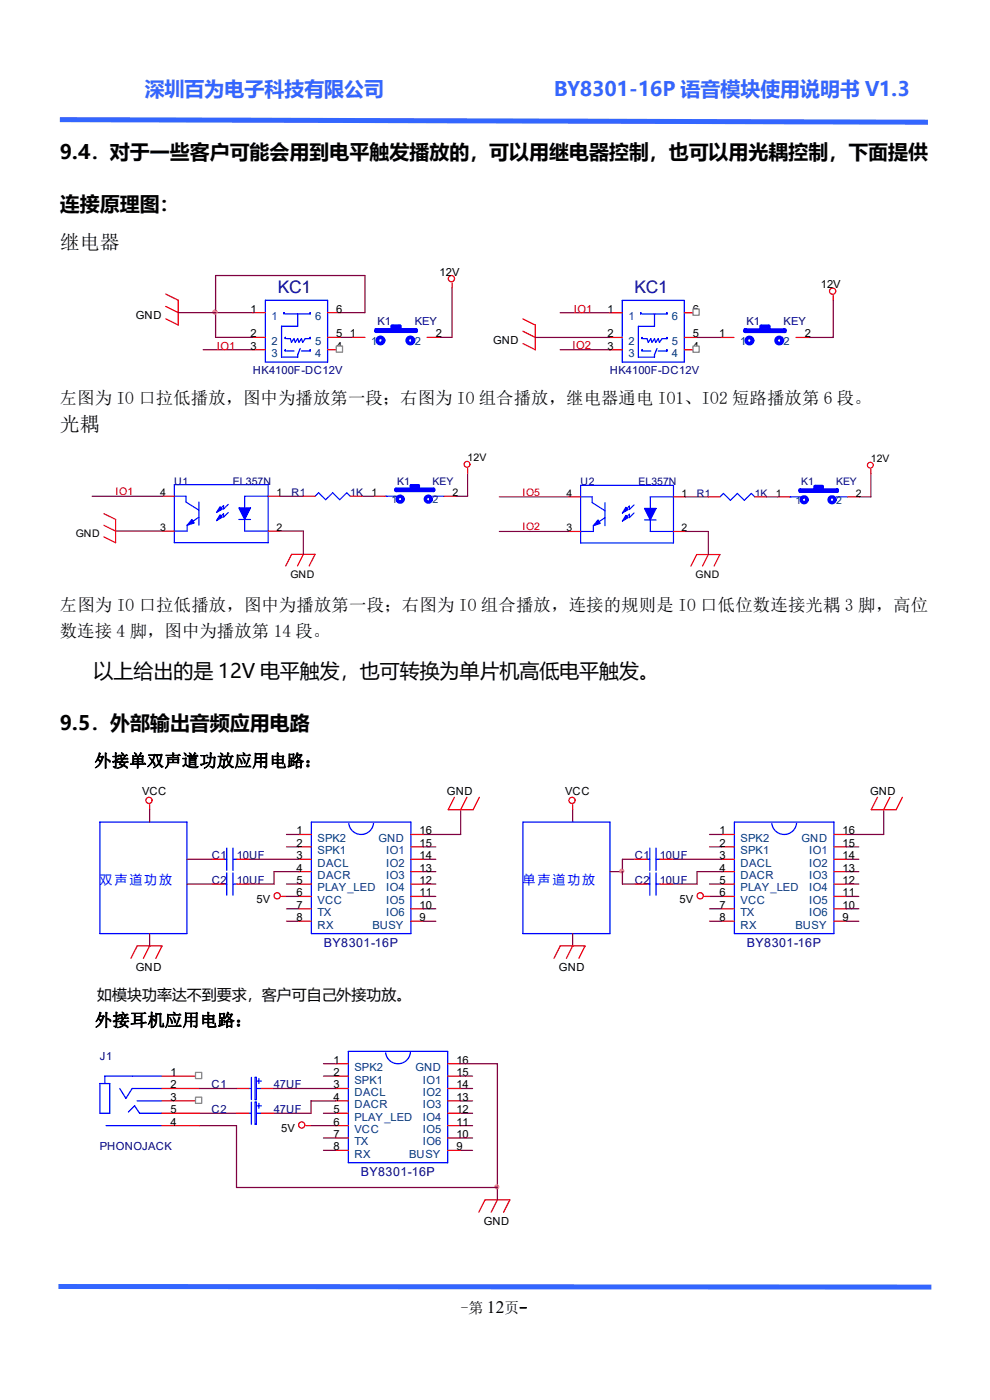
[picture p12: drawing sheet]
<svg xmlns="http://www.w3.org/2000/svg" width="210mm" height="297mm" viewBox="0 0 210 297" stroke-linecap="round" stroke-linejoin="round" font-family="sans-serif">
<g fill="#36f">
<path d="M12.7 24.9l184.2 .5-.1 1.1-184.1-.6z"/>
<path d="M12.4 272.4l185.2 .1v1.1l-185.2-.1z"/>
</g>
<path d="M43.1 74.2h10.6M45.7 66.3h8M72.1 71.6h2.7M72.1 66.3h5.3v-7.8h-31.7v13.1M95.9 61.1v10.5h-2.6" fill="none" stroke="#800040" stroke-width=".26"/>
<g fill="none" stroke="#f00" stroke-width=".26">
<path d="M35.2 62.4l2.6 1.3v5.2l-2.6-1.3M35.2 65l2.6 1.3M53.7 71.6h2.6M53.7 66.3h2.6M53.7 74.2h2.6M69.5 71.6h2.6M69.5 66.3h2.6M69.5 74.2h2.6M74.8 71.6h2.6M90.6 71.6h2.7M95.9 60v1.1"/>
<circle cx="95.8" cy="59.1" r=".66"/>
</g>
<circle cx="45.6" cy="66.2" r=".39" fill="#f0f" stroke="#f0f" stroke-width=".26"/>
<g fill="none" stroke="#00f" stroke-width=".79">
<path d="M79.8 70h8.4v.3h-8.4zM83.2 70v-.8h1.6v.8"/>
<circle cx="80.7" cy="72.2" r=".66"/>
<circle cx="87" cy="72.2" r=".66"/>
</g>
<path d="M56.3 63.7h13.2v13.1h-13.2zM60.3 66.3v.3zM60.5 71.6v.2zM60.5 74.2v.3zM60.5 66.6h5.3M60.8 71.8h.8l.2 .8 .6-.8 .2 .8 .6-.8 .2 .8 .5-.8 .3 .8 .5-.8h1.1M60.8 74.5h1.6M63.2 66.6v2.6h-3.5v6.6h3.5v-.6l.5-1.3M63.9 74.5h1.9M65.8 71.6v.2zM65.8 66.3v.3zM65.8 74.2v.3z" fill="none" stroke="#00f" stroke-width=".26"/>
<path d="M71.3 73.4h1.4v1.3h-1.4z" fill-rule="evenodd" fill="#fff" stroke="#808080" stroke-width=".26"/>
<path d="M37.8 66.3h7.9M45.7 71.6h8M118.8 66.3h10.6M118.8 74.2h10.6M147.8 71.6h5.3M176.8 63.7v7.9h-5.3" fill="none" stroke="#800040" stroke-width=".26"/>
<g fill="none" stroke="#f00" stroke-width=".26">
<path d="M110.9 67.7l2.7 1.3v5.2l-2.7-1.3M110.9 70.3l2.7 1.3M129.4 71.6h2.6M129.4 66.3h2.6M129.4 74.2h2.6M145.2 71.6h2.6M145.2 66.3h2.6M145.2 74.2h2.6M153.1 71.6h2.6M168.9 71.6h2.6M176.8 62.7v1"/>
<circle cx="176.6" cy="61.8" r=".66"/>
</g>
<g fill="none" stroke="#00f" stroke-width=".79">
<path d="M158.1 70h8.4v.3h-8.4zM161.5 70v-.8h1.6v.8"/>
<circle cx="159" cy="72.2" r=".66"/>
<circle cx="165.3" cy="72.2" r=".66"/>
</g>
<path d="M132 63.7h13.2v13.1h-13.2zM135.9 66.3v.3zM136.2 71.6v.2zM136.2 74.2v.3zM136.2 66.6h5.3M136.5 71.8h.8l.2 .8 .5-.8 .3 .8 .5-.8 .3 .8 .5-.8 .3 .8 .5-.8h1.1M136.5 74.5h1.5M138.8 66.6v2.6h-3.4v6.6h3.4v-.5l.6-1.4M139.6 74.5h1.9M141.5 71.6v.2zM141.5 66.3v.3zM141.5 74.2v.3z" fill="none" stroke="#00f" stroke-width=".26"/>
<g fill="#fff" stroke="#808080" stroke-width=".26">
<path d="M147 73.4h1.3v1.3h-1.3z" fill-rule="evenodd"/>
<path d="M147 65.6h1.3v1.3h-1.3z" fill-rule="evenodd"/>
</g>
<g fill="none" stroke="#800040" stroke-width=".26">
<path d="M113.6 71.6h15.8M31.7 171.8v2.6M60.8 177h2.6M60.8 179.7h2.6M89.8 179.7h2.6M97.7 171.8v5.2h-7.9M121.5 171.8v2.6M150.5 177h2.6M150.5 179.7h2.6M179.5 179.7h2.7M187.5 171.8v5.2h-8M31.7 198.1v2.6"/>
<path d="M39.7 182.3h5.2M39.7 187.5h5.2M52.9 182.3h10.5M60.8 192.8h2.6M60.8 187.5h2.6M60.8 195.4h2.6M60.8 190.2h2.6M63.4 184.9h-5.3v2.6h-5.2M89.8 184.9h2.6M89.8 182.3h2.6M89.8 192.8h2.6M89.8 187.5h2.6"/>
<path d="M89.8 195.4h2.6M89.8 190.2h2.6M121.5 198.1v2.6M129.4 184.9h2.6M134.7 182.3h-2.7v5.2h2.7M142.6 182.3h10.5M150.5 192.8h2.6M150.5 187.5h2.6M150.5 195.4h2.6M150.5 190.2h2.6M153.1 184.9h-5.2v2.6h-5.3M179.5 184.9h2.7"/>
<path d="M179.5 182.3h2.7M179.5 192.8h2.7M179.5 187.5h2.7M179.5 195.4h2.7M179.5 190.2h2.7M42.3 236.2h7.9M42.3 238.8h7.9M58.1 230.9h13.2M66 233.5v2.7h-7.9M66 238.8h5.3M68.6 228.3h2.7M68.6 236.2h2.7"/>
<path d="M68.6 225.7h2.7M97.6 228.3h2.6M97.6 233.5h2.6M97.6 236.2h2.6M97.6 238.8h2.6M97.6 230.9h2.6M105.5 225.7v28.8M50.2 251.9h55.3M68.6 244h2.7M68.6 241.4h2.7M97.6 244h2.6M97.6 241.4h2.6"/>
</g>
<path d="M19.5 105.3h15M24.5 112.7h10M59.4 105.3h4.9M59.4 112.7h4.9v4.9M76.8 105.3h2.5M99.2 100.4v4.9h-2.5M105.9 112.7h14.8M105.9 105.4h14.8M145.3 112.7h5v4.9M145.3 105.4h5M162.6 105.4h2.4M184.7 100.5v4.9h-2.4" fill="none" stroke="#800040" stroke-width=".25"/>
<g fill="none" stroke="#00f" stroke-width=".74">
<path d="M84 103.8h8v.2h-8zM87.2 103.8v-.7h1.5v.7M169.7 103.9h7.9v.3h-7.9zM172.9 103.9v-.7h1.5v.7"/>
<circle cx="84.9" cy="105.9" r=".62"/>
<circle cx="90.9" cy="105.9" r=".62"/>
<circle cx="170.6" cy="106" r=".61"/>
<circle cx="176.5" cy="106" r=".61"/>
</g>
<g fill="none" stroke="#00f" stroke-width=".25">
<path d="M37 105.3h2.5v1.2l2.7 1.7M37 102.8h19.9v12.3h-19.9zM42.2 109.7l-2.5 1.7v1.3h-2.7M42.2 106.5v4.9M48.4 108.7l-1 1v-.7l-1 1M48.4 107l-1 1v-.8l-1 1M50.7 110.2h2.4M51.9 110.2v2.5h5M56.9 105.3h-5v2.4M66.8 105.3l.8-.8 1.5 1.5 1.5-1.5 1.5 1.5 1.5-1.5 .7 .8M81.8 105.3h2.5M91.7 105.3h2.5"/>
<path d="M123.2 105.4h2.4v1.2l2.7 1.7M123.2 103h19.7v12.2h-19.7zM128.3 109.8l-2.4 1.7v1.2h-2.7M128.3 106.6v4.9M134.5 108.8l-1 1v-.7l-1 1M134.5 107.1l-1 1v-.7l-1 .9M136.7 110.3h2.5M137.9 110.3v2.4h5M142.9 105.4h-5v2.5M152.7 105.4l.8-.7 1.4 1.4 1.5-1.4 1.5 1.4 1.5-1.4 .7 .7M167.5 105.4h2.5M177.4 105.4h2.4"/>
</g>
<g fill="none" stroke="#f00" stroke-width=".25">
<path d="M99.2 99.4v1M184.7 99.5v1M22 109l2.5 1.2v4.9l-2.5-1.2M22 111.4l2.5 1.3M34.5 105.3h2.5M34.5 112.7h2.5M56.9 105.3h2.5M56.9 112.7h2.5M64.3 105.3h2.5M64.3 117.6l-1.2 2.5M74.3 105.3h2.5M79.3 105.3h2.5"/>
<path d="M94.2 105.3h2.5M120.7 105.4h2.5M120.7 112.7h2.5M142.9 105.4h2.4M142.9 112.7h2.4M150.3 105.4h2.4M150.3 117.6l-1.3 2.5M160.1 105.4h2.5M165 105.4h2.5M179.8 105.4h2.5M60.6 120.1l1.3-2.5h4.9l-1.2 2.5M146.6 120.1l1.2-2.5h4.9l-1.2 2.5"/>
<circle cx="99.1" cy="98.5" r=".62"/>
<circle cx="184.6" cy="98.7" r=".61"/>
</g>
<g fill="#00f" stroke="#00f" stroke-width=".25">
<path d="M50.7 107.7h2.4l-1.2 2.5z"/>
<path d="M40.7 110.2l.5 .7-1.5 .5z"/>
<path d="M46.7 109.2l.5 .5-1.3 .8z"/>
<path d="M46.7 107.5l.5 .5-1.3 .7z"/>
<path d="M136.7 107.9h2.5l-1.3 2.4z"/>
<path d="M126.9 110.3l.4 .7-1.4 .5z"/>
<path d="M132.8 109.3l.5 .5-1.3 .7z"/>
<path d="M132.8 107.6l.5 .5-1.3 .7z"/>
</g>
<g fill="none" stroke="#00f" stroke-width=".26">
<path d="M21.2 174.4h18.5v23.7h-18.5zM48.1 179.9v4.8M49.4 179.9v4.8M66.1 174.4h21.1v23.7h-21.1zM79.2 174.6a2.64 2.64 0 0 1-2.5 2.4 2.64 2.64 0 0 1-2.7-2.3M110.9 174.4h18.5v23.7h-18.5zM137.8 179.9v4.8M139.2 179.9v4.8M155.8 174.4h21.1v23.7h-21.1zM169 174.6a2.64 2.64 0 0 1-2.6 2.4 2.64 2.64 0 0 1-2.7-2.3M47.6 187.5h.5M47.6 182.3h.5"/>
<path d="M48.1 185.2v4.7M49.4 187.5h.8M49.4 185.2v4.7M49.4 182.3h.8M137.3 187.5h.5M137.3 182.3h.5M137.8 185.2v4.7M139.2 187.5h.8M139.2 185.2v4.7M139.2 182.3h.8M21.2 229.9h2.1v6.3h-2.1zM22.5 238.8h11.9"/>
<path d="M25.4 230.9l1.3 2.1 1.3-2.1h6.4M27.2 235.9l1.4-1.3 1 1.6h4.8M29.1 233.5h5.3M34.4 228.3h-12.2v1.6M52.8 230.9h.5M53.3 228.6v4.7M54.1 228.6h.3v4.7h-.3zM54.4 230.9h1M54.4 229.3h1M54.9 228.8v1.1M73.9 223h21.1v23.7h-21.1zM87.1 223.3a2.64 2.64 0 0 1-2.6 2.4 2.64 2.64 0 0 1-2.7-2.3"/>
</g>
<g fill="none" stroke="#f00" stroke-width=".26">
<path d="M31.7 170.7v1.1M63.4 177h2.7M63.4 179.7h2.7M87.2 177h2.6M87.2 179.7h2.6M96.4 169.1l-1.3 2.7h5.3l1.3-2.7M99 169.1l-1.3 2.7M121.5 170.7v1.1M153.1 177h2.7M153.1 179.7h2.7M176.9 177h2.6M176.9 179.7h2.6"/>
<path d="M186.1 169.1l-1.3 2.7h5.3l1.3-2.7M188.8 169.1l-1.3 2.7M44.9 187.5h2.7M44.9 182.3h2.7M50.2 187.5h2.7M50.2 182.3h2.7M59.7 190.2h1.1M63.4 187.5h2.7M63.4 184.9h2.7M63.4 182.3h2.7M63.4 190.2h2.7M63.4 192.8h2.7"/>
<path d="M63.4 195.4h2.7M87.2 187.5h2.6M87.2 184.9h2.6M87.2 182.3h2.6M87.2 190.2h2.6M87.2 192.8h2.6M87.2 195.4h2.6M134.7 187.5h2.6M134.7 182.3h2.6M140 187.5h2.6M140 182.3h2.6M149.5 190.2h1"/>
<path d="M153.1 187.5h2.7M153.1 184.9h2.7M153.1 182.3h2.7M153.1 190.2h2.7M153.1 192.8h2.7M153.1 195.4h2.7M176.9 187.5h2.6M176.9 184.9h2.6M176.9 182.3h2.6M176.9 190.2h2.6M176.9 192.8h2.6M176.9 195.4h2.6"/>
<path d="M27.8 203.3l1.3-2.6h5.3l-1.3 2.6M31.7 200.7l-1.3 2.6M117.5 203.3l1.3-2.6h5.3l-1.3 2.6M121.5 200.7l-1.3 2.6M34.4 238.8h7.9M34.4 228.3h7.9M34.4 233.5h7.9M34.4 230.9h7.9M34.4 236.2h7.9M50.2 230.9h2.6M55.4 230.9h2.7M64.9 238.8h1.1"/>
<path d="M71.3 238.8h2.6M71.3 225.7h2.6M71.3 228.3h2.6M71.3 233.5h2.6M71.3 230.9h2.6M71.3 236.2h2.6M95 238.8h2.6M95 225.7h2.6M95 228.3h2.6M95 233.5h2.6M95 230.9h2.6M95 236.2h2.6"/>
<path d="M71.3 241.4h2.6M71.3 244h2.6M95 241.4h2.6M95 244h2.6M101.6 257.2l1.3-2.7h5.3l-1.4 2.7M105.5 254.5l-1.3 2.7"/>
<circle cx="31.6" cy="169.8" r=".66"/>
<circle cx="121.3" cy="169.8" r=".66"/>
<circle cx="58.8" cy="190" r=".66"/>
<circle cx="148.5" cy="190" r=".66"/>
<circle cx="64" cy="238.7" r=".66"/>
</g>
<g fill="#f0f" stroke="#f0f" stroke-width=".26">
<circle cx="131.9" cy="184.8" r=".4"/>
<circle cx="105.4" cy="251.8" r=".39"/>
</g>
<g fill="#fff" stroke="#808080" stroke-width=".26">
<path d="M41.5 227.5h1.3v1.3h-1.3z" fill-rule="evenodd"/>
<path d="M41.5 232.8h1.3v1.3h-1.3z" fill-rule="evenodd"/>
</g>
<path d="M42.3 230.9h7.9M50.2 238.8v13.1M66 233.5h5.3M97.6 225.7h7.9" fill="none" stroke="#800040" stroke-width=".26"/>
<path d="M52.8 236.2h.5M53.3 233.8v4.7M54.1 233.8h.3v4.7h-.3zM54.4 236.2h1M54.4 234.6h1M54.9 234.1v1" fill="none" stroke="#00f" stroke-width=".26"/>
<path d="M50.2 236.2h2.6M55.4 236.2h2.7" fill="none" stroke="#f00" stroke-width=".26"/>
<g font-size="4.2" fill="#36f">
<text x="30.7" y="20.3">深圳百为电子科技有限公司</text>
<text x="117.5" y="20.3">BY8301-16P 语音模块使用说明书 V1.3</text>
</g>
<g font-size="4.2">
<text x="12.7" y="33.7">9.4．对于一些客户可能会用到电平触发播放的，可以用继电器控制，也可以用光耦控制，下面提供</text>
<text x="12.7" y="44.7">连接原理图：</text>
<text x="12.7" y="52.8">继电器</text>
<text x="12.7" y="91.3">光耦</text>
<text x="19.9" y="143.8">以上给出的是 12V 电平触发，也可转换为单片机高低电平触发。</text>
<text x="12.7" y="154.8">9.5．外部输出音频应用电路</text>
</g>
<g font-size="3.7" fill="#000080">
<text x="58.9" y="62.1">KC1</text>
<text x="134.6" y="62.2">KC1</text>
</g>
<g font-size="3.7">
<text x="12.7" y="85.6">左图为 IO 口拉低播放，图中为播放第一段；右图为 IO 组合播放，继电器通电 IO1、IO2 短路播放第 6 段。</text>
<text x="12.7" y="129.6">左图为 IO 口拉低播放，图中为播放第一段；右图为 IO 组合播放，连接的规则是 IO 口低位数连接光耦 3 脚，高位</text>
<text x="12.7" y="135.1">数连接 4 脚，图中为播放第 14 段。</text>
<text x="20" y="162.7">外接单双声道功放应用电路：</text>
<text x="20.1" y="217.7">外接耳机应用电路：</text>
<text x="103.3" y="278.6">12</text>
</g>
<g font-size="3.2">
<text x="20.6" y="212.1">如模块功率达不到要求，客户可自己外接功放。</text>
<text x="97.7" y="278.6">-第</text>
<text x="107" y="278.6">页-</text>
</g>
<g font-size="2.6" fill="#00f">
<text x="21.2" y="187.5">双 声 道 功 放</text>
<text x="110.9" y="187.5">单 声 道 功 放</text>
</g>
<g font-size="2.6" fill="#000080">
<text x="68.7" y="200.9">BY8301-16P</text>
<text x="158.4" y="200.9">BY8301-16P</text>
<text x="76.5" y="249.6">BY8301-16P</text>
</g>
<g font-size="2.4">
<text x="93.3" y="58.5">12V</text>
<text x="174.1" y="61.1">12V</text>
<text x="28.8" y="67.6">GND</text>
<text x="53.1" y="71.6">2</text>
<text x="53.1" y="66.3">1</text>
<text x="71.3" y="71.6">5</text>
<text x="71.3" y="66.3">6</text>
<text x="74.2" y="71.6">1</text>
<text x="92.5" y="71.6">2</text>
<text x="128.8" y="71.6">2</text>
<text x="128.8" y="66.3">1</text>
<text x="147" y="71.6">5</text>
<text x="147" y="66.3">6</text>
<text x="152.5" y="71.6">1</text>
<text x="170.7" y="71.6">2</text>
<text x="53.1" y="74.2">3</text>
<text x="71.3" y="74.2">4</text>
<text x="104.6" y="72.9">GND</text>
<text x="128.8" y="74.2">3</text>
<text x="147" y="74.2">4</text>
<text x="30.2" y="168.6">VCC</text>
<text x="94.8" y="168.6">GND</text>
<text x="119.9" y="168.6">VCC</text>
<text x="184.6" y="168.6">GND</text>
<text x="62.9" y="177">1</text>
<text x="62.9" y="179.7">2</text>
<text x="89" y="179.7">15</text>
<text x="89" y="177">16</text>
<text x="152.6" y="177">1</text>
<text x="152.6" y="179.7">2</text>
<text x="178.8" y="179.7">15</text>
<text x="178.8" y="177">16</text>
<text x="62.9" y="184.9">4</text>
<text x="62.9" y="182.3">3</text>
<text x="89" y="184.9">13</text>
<text x="89" y="182.3">14</text>
<text x="152.6" y="184.9">4</text>
<text x="152.6" y="182.3">3</text>
<text x="178.8" y="184.9">13</text>
<text x="178.8" y="182.3">14</text>
<text x="54.4" y="191.5">5V</text>
<text x="62.9" y="187.5">5</text>
<text x="62.9" y="190.2">6</text>
<text x="89" y="190.2">11</text>
<text x="89" y="187.5">12</text>
<text x="144.2" y="191.5">5V</text>
<text x="152.6" y="187.5">5</text>
<text x="152.6" y="190.2">6</text>
<text x="178.8" y="190.2">11</text>
<text x="178.8" y="187.5">12</text>
<text x="62.9" y="192.8">7</text>
<text x="62.9" y="195.4">8</text>
<text x="89" y="195.4">9</text>
<text x="89" y="192.8">10</text>
<text x="152.6" y="192.8">7</text>
<text x="152.6" y="195.4">8</text>
<text x="178.8" y="195.4">9</text>
<text x="178.8" y="192.8">10</text>
<text x="28.8" y="205.9">GND</text>
<text x="118.6" y="205.9">GND</text>
<text x="70.7" y="225.7">1</text>
<text x="96.8" y="225.7">16</text>
<text x="36.2" y="228.3">1</text>
<text x="36.2" y="230.9">2</text>
<text x="36.2" y="233.5">3</text>
<text x="70.7" y="228.3">2</text>
<text x="70.7" y="233.5">4</text>
<text x="70.7" y="230.9">3</text>
<text x="96.8" y="233.5">13</text>
<text x="96.8" y="230.9">14</text>
<text x="96.8" y="228.3">15</text>
<text x="36.2" y="238.8">4</text>
<text x="36.2" y="236.2">5</text>
<text x="70.7" y="236.2">5</text>
<text x="70.7" y="238.8">6</text>
<text x="96.8" y="238.8">11</text>
<text x="96.8" y="236.2">12</text>
<text x="59.7" y="240.1">5V</text>
<text x="70.7" y="241.4">7</text>
<text x="70.7" y="244">8</text>
<text x="96.8" y="244">9</text>
<text x="96.8" y="241.4">10</text>
<text x="102.6" y="259.8">GND</text>
</g>
<g font-size="2.4" fill="#004080">
<text x="57.6" y="67.9">1</text>
<text x="66.9" y="67.9">6</text>
<text x="133.3" y="67.9">1</text>
<text x="142.5" y="67.9">6</text>
<text x="57.6" y="73.1">2</text>
<text x="57.6" y="75.8">3</text>
<text x="66.9" y="75.8">4</text>
<text x="66.9" y="73.1">5</text>
<text x="78.7" y="73.1">1</text>
<text x="88" y="73.1">2</text>
<text x="133.3" y="73.2">2</text>
<text x="133.3" y="75.8">3</text>
<text x="142.5" y="75.8">4</text>
<text x="142.5" y="73.2">5</text>
<text x="157" y="73.2">1</text>
<text x="166.2" y="73.2">2</text>
<text x="67.4" y="178.6">SPK2</text>
<text x="80.3" y="178.6">GND</text>
<text x="157.1" y="178.6">SPK2</text>
<text x="170" y="178.6">GND</text>
<text x="67.4" y="181.2">SPK1</text>
<text x="67.4" y="183.9">DACL</text>
<text x="81.9" y="183.9">IO2</text>
<text x="81.9" y="181.2">IO1</text>
<text x="157.1" y="181.2">SPK1</text>
<text x="157.1" y="183.9">DACL</text>
<text x="171.6" y="183.9">IO2</text>
<text x="171.6" y="181.2">IO1</text>
<text x="67.4" y="186.5">DACR</text>
<text x="67.4" y="189.1">PLAY_LED</text>
<text x="67.4" y="191.7">VCC</text>
<text x="81.9" y="191.7">IO5</text>
<text x="81.9" y="189.1">IO4</text>
<text x="81.9" y="186.5">IO3</text>
<text x="157.1" y="186.5">DACR</text>
<text x="157.1" y="189.1">PLAY_LED</text>
<text x="157.1" y="191.7">VCC</text>
<text x="171.6" y="191.7">IO5</text>
<text x="171.6" y="189.1">IO4</text>
<text x="171.6" y="186.5">IO3</text>
<text x="67.4" y="194.4">TX</text>
<text x="67.4" y="197">RX</text>
<text x="79" y="197">BUSY</text>
<text x="81.9" y="194.4">IO6</text>
<text x="157.1" y="194.4">TX</text>
<text x="157.1" y="197">RX</text>
<text x="168.7" y="197">BUSY</text>
<text x="171.6" y="194.4">IO6</text>
<text x="75.2" y="227.2">SPK2</text>
<text x="88.1" y="227.2">GND</text>
<text x="75.2" y="229.9">SPK1</text>
<text x="75.2" y="232.5">DACL</text>
<text x="89.7" y="232.5">IO2</text>
<text x="89.7" y="229.9">IO1</text>
<text x="75.2" y="235.1">DACR</text>
<text x="75.2" y="237.7">PLAY_LED</text>
<text x="89.7" y="237.7">IO4</text>
<text x="89.7" y="235.1">IO3</text>
<text x="75.2" y="240.4">VCC</text>
<text x="75.2" y="243">TX</text>
<text x="75.2" y="245.6">RX</text>
<text x="86.8" y="245.6">BUSY</text>
<text x="89.7" y="243">IO6</text>
<text x="89.7" y="240.4">IO5</text>
</g>
<g font-size="2.4" fill="#000080">
<text x="80.1" y="68.9">K1</text>
<text x="88" y="68.9">KEY</text>
<text x="158.3" y="69">K1</text>
<text x="166.2" y="69">KEY</text>
<text x="53.7" y="79.4">HK4100F-DC12V</text>
<text x="129.4" y="79.4">HK4100F-DC12V</text>
<text x="44.9" y="182.3">C1</text>
<text x="50.2" y="182.3">10UF</text>
<text x="134.7" y="182.3">C1</text>
<text x="140" y="182.3">10UF</text>
<text x="44.9" y="187.5">C2</text>
<text x="50.2" y="187.5">10UF</text>
<text x="134.7" y="187.5">C2</text>
<text x="140" y="187.5">10UF</text>
<text x="21.2" y="224.9">J1</text>
<text x="44.9" y="230.9">C1</text>
<text x="58.1" y="230.9">47UF</text>
<text x="44.9" y="236.2">C2</text>
<text x="58.1" y="236.2">47UF</text>
<text x="21.2" y="244">PHONOJACK</text>
</g>
<g font-size="2.4" fill="#f00">
<text x="121.7" y="66.3">IO1</text>
<text x="46" y="74.2">IO1</text>
<text x="121.5" y="73.9">IO2</text>
</g>
<g font-size="2.2">
<text x="99.2" y="97.9">12V</text>
<text x="184.7" y="98.1">12V</text>
<text x="34" y="105.3">4</text>
<text x="58.6" y="105.3">1</text>
<text x="78.8" y="105.3">1</text>
<text x="96" y="105.3">2</text>
<text x="120.2" y="105.4">4</text>
<text x="144.6" y="105.4">1</text>
<text x="164.5" y="105.4">1</text>
<text x="181.5" y="105.4">2</text>
<text x="16.1" y="113.9">GND</text>
<text x="34" y="112.7">3</text>
<text x="58.6" y="112.7">2</text>
<text x="120.2" y="112.7">3</text>
<text x="144.6" y="112.7">2</text>
<text x="61.6" y="122.5">GND</text>
<text x="147.5" y="122.5">GND</text>
</g>
<g font-size="2.2" fill="#f00">
<text x="24.5" y="105">IO1</text>
<text x="110.8" y="105.2">IO5</text>
<text x="110.8" y="112.5">IO2</text>
</g>
<g font-size="2.2" fill="#000080">
<text x="37" y="102.8">U1</text>
<text x="49.4" y="102.8">EL357N</text>
<text x="61.9" y="105.3">R1</text>
<text x="74.3" y="105.3">1K</text>
<text x="84.3" y="102.8">K1</text>
<text x="91.7" y="102.8">KEY</text>
<text x="123.2" y="103">U2</text>
<text x="135.5" y="103">EL357N</text>
<text x="147.8" y="105.4">R1</text>
<text x="160.1" y="105.4">1K</text>
<text x="170" y="103">K1</text>
<text x="177.4" y="103">KEY</text>
</g>
<g font-size="2.2" fill="#004080">
<text x="83" y="106.8">1</text>
<text x="91.7" y="106.8">2</text>
<text x="168.7" y="106.9">1</text>
<text x="177.4" y="106.9">2</text>
</g>
</svg>
